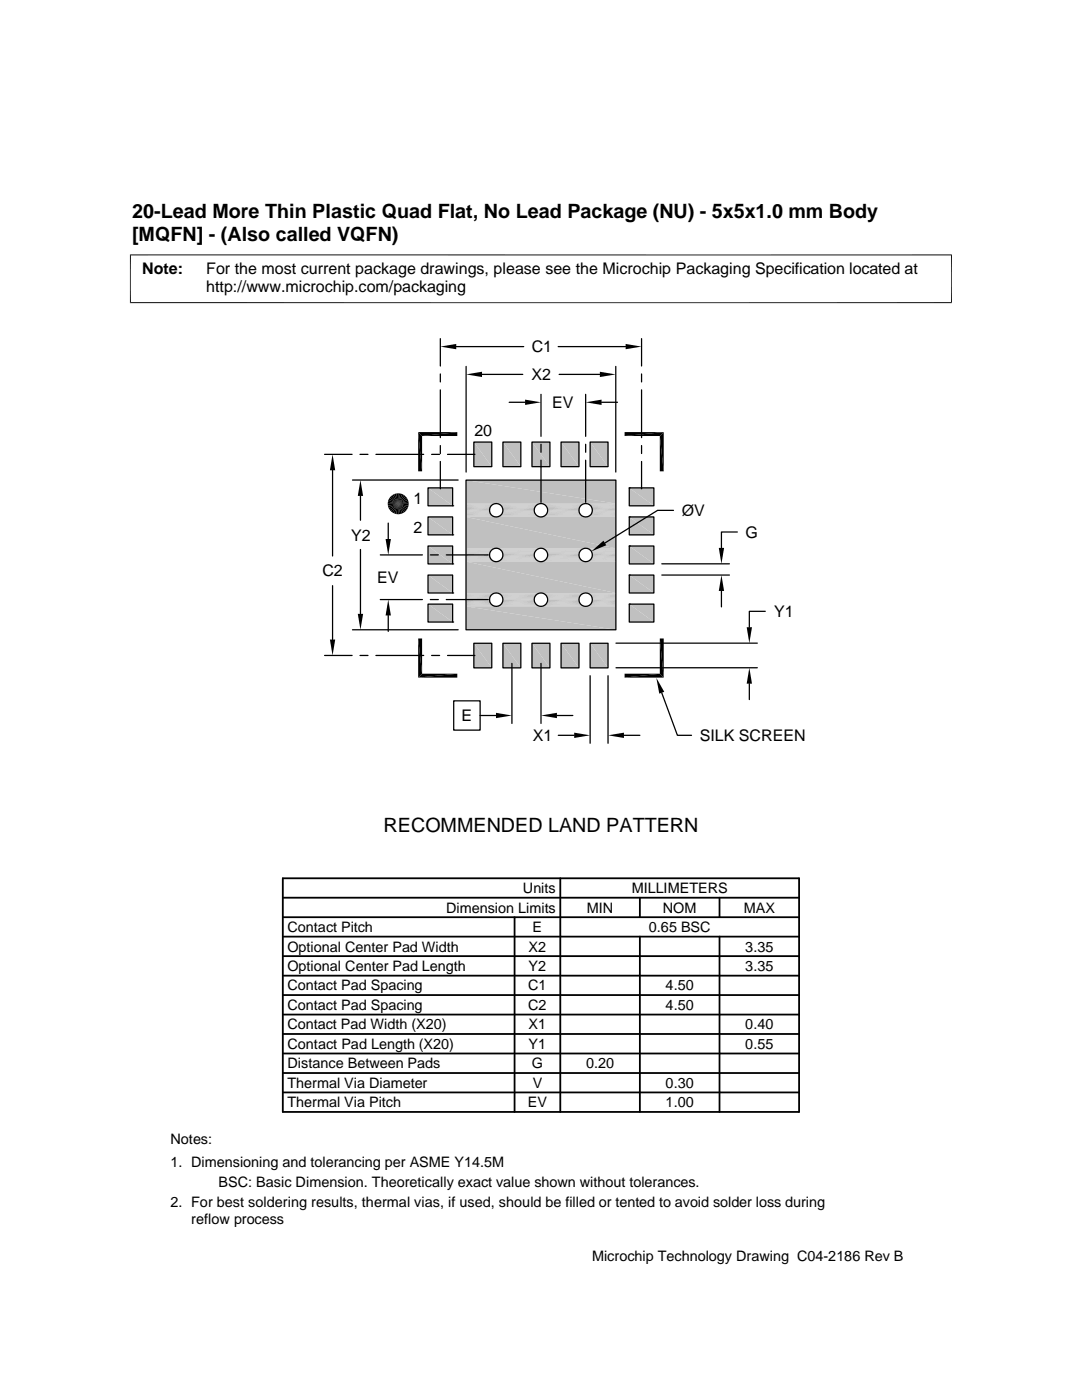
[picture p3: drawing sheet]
<svg xmlns="http://www.w3.org/2000/svg" width="216mm" height="279mm" viewBox="0 0 216 279" stroke-linecap="round" stroke-linejoin="round" font-family="sans-serif">
<g fill="#c0c0c0">
<path d="M93 95.8l29.9 4.7h-29.9z"/>
<path d="M93 95.8h29.9v4.7z"/>
</g>
<g fill="none" stroke="#c0c0c0" stroke-width=".2">
<path d="M93 100.5h5.9M93 100.6h5.6M93 100.7h5.4M93 100.9h5.2M93 101h5M93 102.8h5.2M93 103h5.4M93 103.1h5.6M93 103.1h5.9M99.1 103.1h8.7M99.1 100.5h8.7M99.4 100.6h8.2"/>
<path d="M99.4 103.1h8.2M99.6 100.7h7.7M99.6 103h7.7M99.8 100.9h7.3M99.8 102.8h7.3M100 101h7M108.1 100.5h8.6M108.1 103.1h8.6M108.3 103.1h8.2M108.3 100.6h8.2M108.5 100.7h7.8M108.5 103h7.8"/>
<path d="M108.8 102.8h7.3M108.8 100.9h7.3M108.9 101h7M117 100.5h5.9M117 103.1h5.9M117.2 100.6h5.7M117.2 103.1h5.7M117.5 100.7h5.4M117.5 103h5.4M117.7 102.8h5.2M117.7 100.9h5.2M117.9 101h5"/>
</g>
<path d="M93 101.2h4.9M93 102.4h4.9M93 102.6h5M100 102.6h7M100.2 102.4h6.6M100.2 101.2h6.6M108.9 102.6h7M109.1 102.4h6.6M109.1 101.2h6.6M117.9 102.6h5M118 101.2h4.9M118 102.4h4.9" fill="none" stroke="#c0c0c0" stroke-width=".21"/>
<path d="M93 101.5h4.8M93 102.2h4.8M100.3 102.2h6.4M100.3 101.5h6.4M109.2 101.5h6.4M109.2 102.2h6.4M118.1 102.2h4.8M118.1 101.5h4.8" fill="none" stroke="#c0c0c0" stroke-width=".23"/>
<path d="M93 101.7h4.7M93 102h4.7M100.3 102h6.3M100.3 101.7h6.3M109.3 102h6.2M109.3 101.7h6.2M118.2 101.7h4.7M118.2 102h4.7" fill="none" stroke="#c0c0c0" stroke-width=".25"/>
<g fill="#c0c0c0">
<path d="M93 103.2l29.9 6.2h-29.9z"/>
<path d="M93 103.2h29.9v6.2z"/>
</g>
<g fill="none" stroke="#c0c0c0" stroke-width=".2">
<path d="M93 109.5h5.9M93 109.5h5.6M93 109.6h5.4M93 109.8h5.2M93 110h5M93 111.6h5M93 111.7h5.2M93 111.9h5.4M93 112h5.6M93 112.1h5.9M99.1 112.1h8.7M99.1 109.5h8.7"/>
<path d="M99.4 109.5h8.2M99.4 112h8.2M99.6 109.6h7.7M99.6 111.9h7.7M99.8 109.8h7.3M99.8 111.7h7.3M100 110h7M100 111.6h7M108.1 109.5h8.6M108.1 112.1h8.6M108.3 112h8.2M108.3 109.5h8.2"/>
<path d="M108.5 109.6h7.8M108.5 111.9h7.8M108.8 111.7h7.3M108.8 109.8h7.3M108.9 110h7M108.9 111.6h7M117 109.5h5.9M117 112.1h5.9M117.2 109.5h5.7M117.2 112h5.7M117.5 109.6h5.4M117.5 111.9h5.4"/>
<path d="M117.7 111.7h5.2M117.7 109.8h5.2M117.9 110h5M117.9 111.6h5"/>
</g>
<g fill="none" stroke="#c0c0c0" stroke-width=".23">
<path d="M93 110.2h4.9M93 110.4h4.8M93 110.9h4.7M93 111.1h4.8M93 111.3h4.9M100.2 111.3h6.6M100.2 110.2h6.6M100.3 111.1h6.4M100.3 110.4h6.4M100.3 110.9h6.3M109.1 111.3h6.6M109.1 110.2h6.6"/>
<path d="M109.2 110.4h6.4M109.2 111.1h6.4M109.3 110.9h6.2M118 110.2h4.9M118 111.3h4.9M118.1 111.1h4.8M118.1 110.4h4.8M118.2 110.9h4.7"/>
</g>
<path d="M93 110.6h4.7M100.3 110.6h6.3M109.3 110.6h6.2M118.2 110.6h4.7" fill="none" stroke="#c0c0c0" stroke-width=".25"/>
<g fill="#c0c0c0">
<path d="M93 112.1l29.9 6.2h-29.9z"/>
<path d="M93 112.1h29.9v6.2z"/>
</g>
<g fill="none" stroke="#c0c0c0" stroke-width=".2">
<path d="M93 118.4h5.9M93 118.4h5.6M93 118.5h5.4M93 118.7h5.2M99.1 118.4h8.7M99.4 118.4h8.2M99.6 118.5h7.7M99.8 118.7h7.3M108.1 118.4h8.6M108.3 118.4h8.2M108.5 118.5h7.8M108.8 118.7h7.3"/>
<path d="M117 118.4h5.9M117.2 118.4h5.7M117.5 118.5h5.4M117.7 118.7h5.2M93 120.5h5M93 120.6h5.2M93 120.8h5.4M93 120.9h5.6M93 121h5.9M99.1 121h8.7M99.4 120.9h8.2M99.6 120.8h7.7"/>
<path d="M99.8 120.6h7.3M100 120.5h7M108.1 121h8.6M108.3 120.9h8.2M108.5 120.8h7.8M108.8 120.6h7.3M108.9 120.5h7M117 121h5.9M117.2 120.9h5.7M117.5 120.8h5.4M117.7 120.6h5.2M117.9 120.5h5"/>
</g>
<path d="M93 118.9h5M93 119.1h4.9M100 118.9h7M100.2 119.1h6.6M108.9 118.9h7M109.1 119.1h6.6M117.9 118.9h5M118 119.1h4.9M93 120.3h4.9M100.2 120.3h6.6M109.1 120.3h6.6M118 120.3h4.9" fill="none" stroke="#c0c0c0" stroke-width=".21"/>
<path d="M93 119.3h4.8M100.3 119.3h6.4M109.2 119.3h6.4M118.1 119.3h4.8M93 120h4.8M100.3 120h6.4M109.2 120h6.4M118.1 120h4.8" fill="none" stroke="#c0c0c0" stroke-width=".23"/>
<path d="M93 119.5h4.7M93 119.8h4.7M100.3 119.8h6.3M100.3 119.5h6.3M109.3 119.8h6.2M109.3 119.5h6.2M118.2 119.5h4.7M118.2 119.8h4.7" fill="none" stroke="#c0c0c0" stroke-width=".25"/>
<g fill="#c0c0c0">
<path d="M93 121l29.9 4.7h-29.9z"/>
<path d="M93 121h29.9v4.7z"/>
<path d="M117.8 88.2l3.5 4.9h-3.5z"/>
<path d="M117.8 88.2h3.5v4.9z"/>
<path d="M112 88.2l3.5 4.9h-3.5z"/>
<path d="M112 88.2h3.5v4.9z"/>
<path d="M106.2 88.2l3.5 4.9h-3.5z"/>
<path d="M106.2 88.2h3.5v4.9z"/>
<path d="M100.4 88.2l3.5 4.9h-3.5z"/>
<path d="M100.4 88.2h3.5v4.9z"/>
<path d="M94.6 88.2l3.5 4.9h-3.5z"/>
<path d="M94.6 88.2h3.5v4.9z"/>
<path d="M125.6 97.4l4.9 3.5h-4.9z"/>
<path d="M125.6 97.4h4.9v3.5z"/>
<path d="M85.4 97.4l4.9 3.5h-4.9z"/>
<path d="M85.4 97.4h4.9v3.5z"/>
<path d="M125.6 103.2l4.9 3.5h-4.9z"/>
<path d="M125.6 103.2h4.9v3.5z"/>
<path d="M85.4 103.2l4.9 3.5h-4.9z"/>
<path d="M85.4 103.2h4.9v3.5z"/>
<path d="M125.6 109l4.9 3.5h-4.9z"/>
<path d="M125.6 109h4.9v3.5z"/>
<path d="M85.4 109l4.9 3.5h-4.9z"/>
<path d="M85.4 109h4.9v3.5z"/>
<path d="M125.6 114.8l4.9 3.5h-4.9z"/>
<path d="M125.6 114.8h4.9v3.5z"/>
<path d="M85.4 114.8l4.9 3.5h-4.9z"/>
<path d="M85.4 114.8h4.9v3.5z"/>
<path d="M125.6 120.6l4.9 3.5h-4.9z"/>
<path d="M125.6 120.6h4.9v3.5z"/>
<path d="M85.4 120.6l4.9 3.5h-4.9z"/>
<path d="M85.4 120.6h4.9v3.5z"/>
<path d="M117.8 128.4l3.5 4.9h-3.5z"/>
<path d="M117.8 128.4h3.5v4.9z"/>
<path d="M112 128.4l3.5 4.9h-3.5z"/>
<path d="M112 128.4h3.5v4.9z"/>
<path d="M106.2 128.4l3.5 4.9h-3.5z"/>
<path d="M106.2 128.4h3.5v4.9z"/>
<path d="M100.4 128.4l3.5 4.9h-3.5z"/>
<path d="M100.4 128.4h3.5v4.9z"/>
<path d="M94.6 128.4l3.5 4.9h-3.5z"/>
<path d="M94.6 128.4h3.5v4.9z"/>
</g>
<g fill="none" stroke="#000" stroke-width=".25">
<path d="M87.9 67.6v5.4M87.9 74.6v1.6M87.9 77.8v9.5M91 69.2h13.5M93 73.1v21.1M96.2 74.7h8.1M107.9 78.7v8.4M111.4 69.2h13.4M111.6 74.7h8.1M116.9 78.7v8.4M122.9 73.1v21.1M128 67.6v5.4"/>
<path d="M128 74.6v1.6M128 77.8v9.5M64.8 90.7h5.5M66.4 93.9v17.1M70.3 95.8h21.1M71.8 90.7h1.6M71.9 99v4.8M75 90.7h9.5M85.4 97.4h4.9v3.5h-4.9zM86.1 90.7h1.6M87.9 88.9v1.6M87.9 92.1v5.5"/>
<path d="M89.3 90.7h5.5M93 95.8h29.9v29.9h-29.9zM94.6 88.2h3.5v4.9h-3.5zM100.4 88.2h3.5v4.9h-3.5zM101.6 80.3h3.2M106.2 88.2h3.5v4.9h-3.5zM107.9 88.7v1.6M107.9 91.8v8.4M112 88.2h3.5v4.9h-3.5zM116.9 88.7v1.6M116.9 91.8v8.4M117.8 88.2h3.5v4.9h-3.5z"/>
<path d="M120 80.3h3.2M125.6 97.4h4.9v3.5h-4.9zM125.6 97.4h.1M128 88.9v1.6M128 92.1v5.5M66.4 116.9v10.7M71.9 109.7v12.8M75.9 110.7h8.4M75.9 119.7h8.4M77.5 104.4v3.2M85.4 109h4.9v3.5h-4.9zM85.4 114.8h4.9v3.5h-4.9z"/>
<path d="M85.4 103.2h4.9v3.5h-4.9zM85.9 110.7h1.6M85.9 119.7h1.6M89 110.7h8.4M89 119.7h8.4M90.3 112.5h.1M90.3 118.3h.1M90.3 100.9h.1M90.3 106.7h.1M125.6 114.8h4.9v3.5h-4.9zM125.6 114.8h.1M125.6 109h4.9v3.5h-4.9z"/>
<path d="M125.6 109h.1M125.6 103.2h4.9v3.5h-4.9zM125.6 103.2h.1M132.1 114.8h13.4M132.1 112.5h13.4M134.4 101.9h-3.2l-10.5 6.5M144 117.9v3.2M147.1 106.2h-3.1v3.1M64.8 130.8h5.5M70.3 125.7h21.1M71.8 130.8h1.6M75 130.8h9.5"/>
<path d="M77.5 122.8v3.2M85.4 120.6h4.9v3.5h-4.9zM86.1 130.8h1.6M89.3 130.8h5.5M90.3 124.1h.1M90.5 139.9h5.3v5.8h-5.3zM94.6 128.4h3.5v4.9h-3.5zM100.4 128.4h3.5v4.9h-3.5zM102.2 132.4v12M106.2 128.4h3.5v4.9h-3.5zM107.9 132.4v12M112 128.4h3.5v4.9h-3.5z"/>
<path d="M117.8 134.9v13.4M117.8 128.4h3.5v4.9h-3.5zM121.3 134.9v13.4M122.9 133.3h28.2M122.9 128.4h28.2M125.6 120.6h4.9v3.5h-4.9zM125.6 120.6h.1M132 138.3l3.2 8.4h2.8M149.5 136.4v3.2M152.7 122h-3.2v3.2M95.8 142.8h3.2M111.1 142.8h3.2"/>
<path d="M111.4 146.7h3.2M124.5 146.7h3.2"/>
<circle cx="99" cy="110.8" r="1.34"/>
<circle cx="99" cy="119.7" r="1.34"/>
<circle cx="99" cy="101.8" r="1.34"/>
<circle cx="107.9" cy="119.7" r="1.34"/>
<circle cx="107.9" cy="101.8" r="1.34"/>
<circle cx="107.9" cy="110.8" r="1.34"/>
<circle cx="116.9" cy="101.8" r="1.34"/>
<circle cx="116.9" cy="119.7" r="1.34"/>
<circle cx="116.9" cy="110.8" r="1.34"/>
</g>
<g fill="#000">
<path d="M87.9 69.2l3.1-.6v1.1zM93 74.7l3.2-.5v1zM104.8 79.8l3.1 .5-3.1 .5zM119.7 74.2l3.2 .5-3.2 .5zM116.9 80.3l3.1-.5v1zM124.8 68.6l3.2 .6-3.2 .5zM66.4 90.7l.5 3.2h-1.1zM71.9 95.8l.6 3.2h-1.1zM77.5 99.7l2 .8-2.1-.4zM77.7 99.4l1.8 1.1-2-.8zM78 99.1l1.5 1.4-1.8-1.1zM78 99.1l.3-.3 1.2 1.7z"/>
<path d="M78.3 98.8l.4-.2 .8 1.9zM78.7 98.6l.4-.1 .4 2zM79.9 98.5l.4 .1-.8 1.9zM80.3 98.6l.3 .2-1.1 1.7zM80.6 98.8l.3 .3-1.4 1.4zM79.5 100.5l1.4-1.4 .3 .3zM79.5 100.5l1.7-1.1 .2 .3zM83.4 86.2l.8 7.9h-.8zM83.4 86.2h7.8l-7 .8zM83.4 86.2l.8 .8v7.1zM84.2 87l7-.8v.8zM124.6 86.2h7.8l-7.8 .8z"/>
<path d="M124.6 87l7.8-.8-.7 .8zM131.7 87l.7 7.1h-.7zM131.7 87l.7-.8v7.9zM76.9 107.6h1.1l-.5 3.1zM77.4 100.9l2.1-.4-2 .8zM77.5 101.3l2-.8-1.8 1.2zM77.7 101.7l1.8-1.2-1.5 1.5zM79.5 100.5l-1.2 1.8-.3-.3zM79.5 100.5l-.8 2-.4-.2zM79.5 100.5l-.4 2.1-.4-.1zM79.5 100.5l.8 2-.4 .1zM79.5 100.5l1.1 1.8-.3 .2z"/>
<path d="M79.5 100.5l1.4 1.5-.3 .3zM79.5 100.5l1.7 1.2-.3 .3zM79.5 100.5l1.9 .8-.2 .4zM79.5 100.5l2 .4-.1 .4zM79.5 100.5l1.9-.8 .1 .4zM118 110l2.4-2.1 .6 .9zM144 114.8l.5 3.1h-1.1zM143.4 109.3h1.1l-.5 3.2zM65.8 127.6h1.1l-.5 3.2zM71.4 122.5h1.1l-.6 3.2zM77.5 119.7l.5 3.1h-1.1zM83.4 127.4l.8 7.1-.8 .7z"/>
<path d="M83.4 127.4h.8v7.1zM83.4 135.2l7.8-.7v.7zM84.2 134.5h7l-7.8 .7zM131 135.3l1.5 2.8-.9 .3zM131.7 127.4l.7 7.8-.7-.7zM124.6 134.5h7.1l-7.1 .7zM131.7 127.4h.7v7.8zM124.6 135.2l7.1-.7 .7 .7zM149.5 133.3l.6 3.1h-1.1zM149 125.2h1.1l-.6 3.2zM99 142.3l3.2 .5-3.2 .5zM107.9 142.8l3.2-.5v1z"/>
<path d="M114.6 146.2l3.2 .5-3.2 .6zM121.3 146.7l3.2-.5v1.1z"/>
</g>
<path d="M81.6 100.3h-4.2" fill="none" stroke="#000" stroke-width=".42"/>
<path d="M79.3 98.4v4.2M79.7 98.4v4.2M77.4 100.7h4.2" fill="none" stroke="#000" stroke-width=".4"/>
<path d="M26 50.8v9.7M189.9 50.8v9.7M189.9 50.9h-164M189.9 60.4h-164" fill="none" stroke="#000" stroke-width=".2"/>
<g fill="none" stroke="#000" stroke-width=".36">
<path d="M56.4 179.2h103M56.4 175.3h103v46.6h-103zM111.8 175.3v46.6M127.7 179.2v3.8M143.6 179.2v3.8M56.4 198.6h103M56.4 183h103M56.4 190.8h103M56.4 186.9h103M56.4 194.7h103M102.7 183v38.9M127.7 186.9v35"/>
<path d="M143.6 186.9v35M56.4 202.5h103M56.4 206.4h103M56.4 210.2h103M56.4 214.1h103M56.4 218h103"/>
</g>
<g font-size="3.9">
<text x="26.4" y="43.5">20-Lead More Thin Plastic Quad Flat, No Lead Package (NU) - 5x5x1.0 mm Body</text>
<text x="26.4" y="48">[MQFN] - (Also called VQFN)</text>
<text x="76.5" y="166">RECOMMENDED LAND PATTERN</text>
</g>
<g font-size="3.2">
<text x="28.4" y="54.6">Note:</text>
<text x="41.1" y="54.6">For the most current package drawings, please see the Microchip Packaging Specification located at</text>
<text x="41.1" y="58.3">http://www.microchip.com/packaging</text>
<text x="106.1" y="70.3">C1</text>
<text x="106.1" y="75.9">X2</text>
<text x="110.2" y="81.4">EV</text>
<text x="94.7" y="87">20</text>
<text x="82.5" y="100.7">1</text>
<text x="70" y="107.9">Y2</text>
<text x="82.5" y="106.3">2</text>
<text x="136" y="103">ØV</text>
<text x="148.7" y="107.3">G</text>
<text x="64.3" y="115">C2</text>
<text x="75.2" y="116.4">EV</text>
<text x="154.5" y="123.1">Y1</text>
<text x="92.1" y="143.9">E</text>
<text x="106.3" y="147.9">X1</text>
<text x="139.6" y="147.9">SILK SCREEN</text>
</g>
<g font-size="2.9">
<text x="104.3" y="178.2">Units</text>
<text x="126" y="178.2">MILLIMETERS</text>
<text x="89" y="182.1">Dimension Limits</text>
<text x="117.1" y="182.1">MIN</text>
<text x="132.3" y="182.1">NOM</text>
<text x="148.4" y="182.1">MAX</text>
<text x="57.3" y="189.9">Optional Center Pad Width</text>
<text x="57.3" y="186">Contact Pitch</text>
<text x="105.5" y="189.9">X2</text>
<text x="106.3" y="186">E</text>
<text x="129.5" y="186">0.65 BSC</text>
<text x="148.7" y="189.9">3.35</text>
<text x="57.3" y="197.7">Contact Pad Spacing</text>
<text x="57.3" y="193.8">Optional Center Pad Length</text>
<text x="105.4" y="197.7">C1</text>
<text x="105.5" y="193.8">Y2</text>
<text x="132.8" y="197.7">4.50</text>
<text x="148.7" y="193.8">3.35</text>
<text x="57.3" y="201.6">Contact Pad Spacing</text>
<text x="105.4" y="201.6">C2</text>
<text x="132.8" y="201.6">4.50</text>
<text x="57.3" y="209.3">Contact Pad Length (X20)</text>
<text x="57.3" y="205.4">Contact Pad Width (X20)</text>
<text x="105.5" y="209.3">Y1</text>
<text x="105.5" y="205.4">X1</text>
<text x="148.7" y="209.3">0.55</text>
<text x="148.7" y="205.4">0.40</text>
<text x="57.3" y="213.2">Distance Between Pads</text>
<text x="106.1" y="213.2">G</text>
<text x="116.9" y="213.2">0.20</text>
<text x="57.3" y="217.1">Thermal Via Diameter</text>
<text x="57.3" y="221">Thermal Via Pitch</text>
<text x="105.3" y="221">EV</text>
<text x="106.3" y="217.1">V</text>
<text x="132.8" y="217.1">0.30</text>
<text x="132.8" y="221">1.00</text>
<text x="34" y="228.3">Notes:</text>
<text x="34" y="232.9">1. Dimensioning and tolerancing per ASME Y14.5M</text>
<text x="43.6" y="236.9">BSC: Basic Dimension. Theoretically exact value shown without tolerances.</text>
<text x="34" y="241">2. For best soldering results, thermal vias, if used, should be filled or tented to avoid solder loss during</text>
<text x="38.1" y="244.3">reflow process</text>
<text x="118.1" y="251.7">Microchip Technology Drawing C04-2186 Rev B</text>
</g>
</svg>
